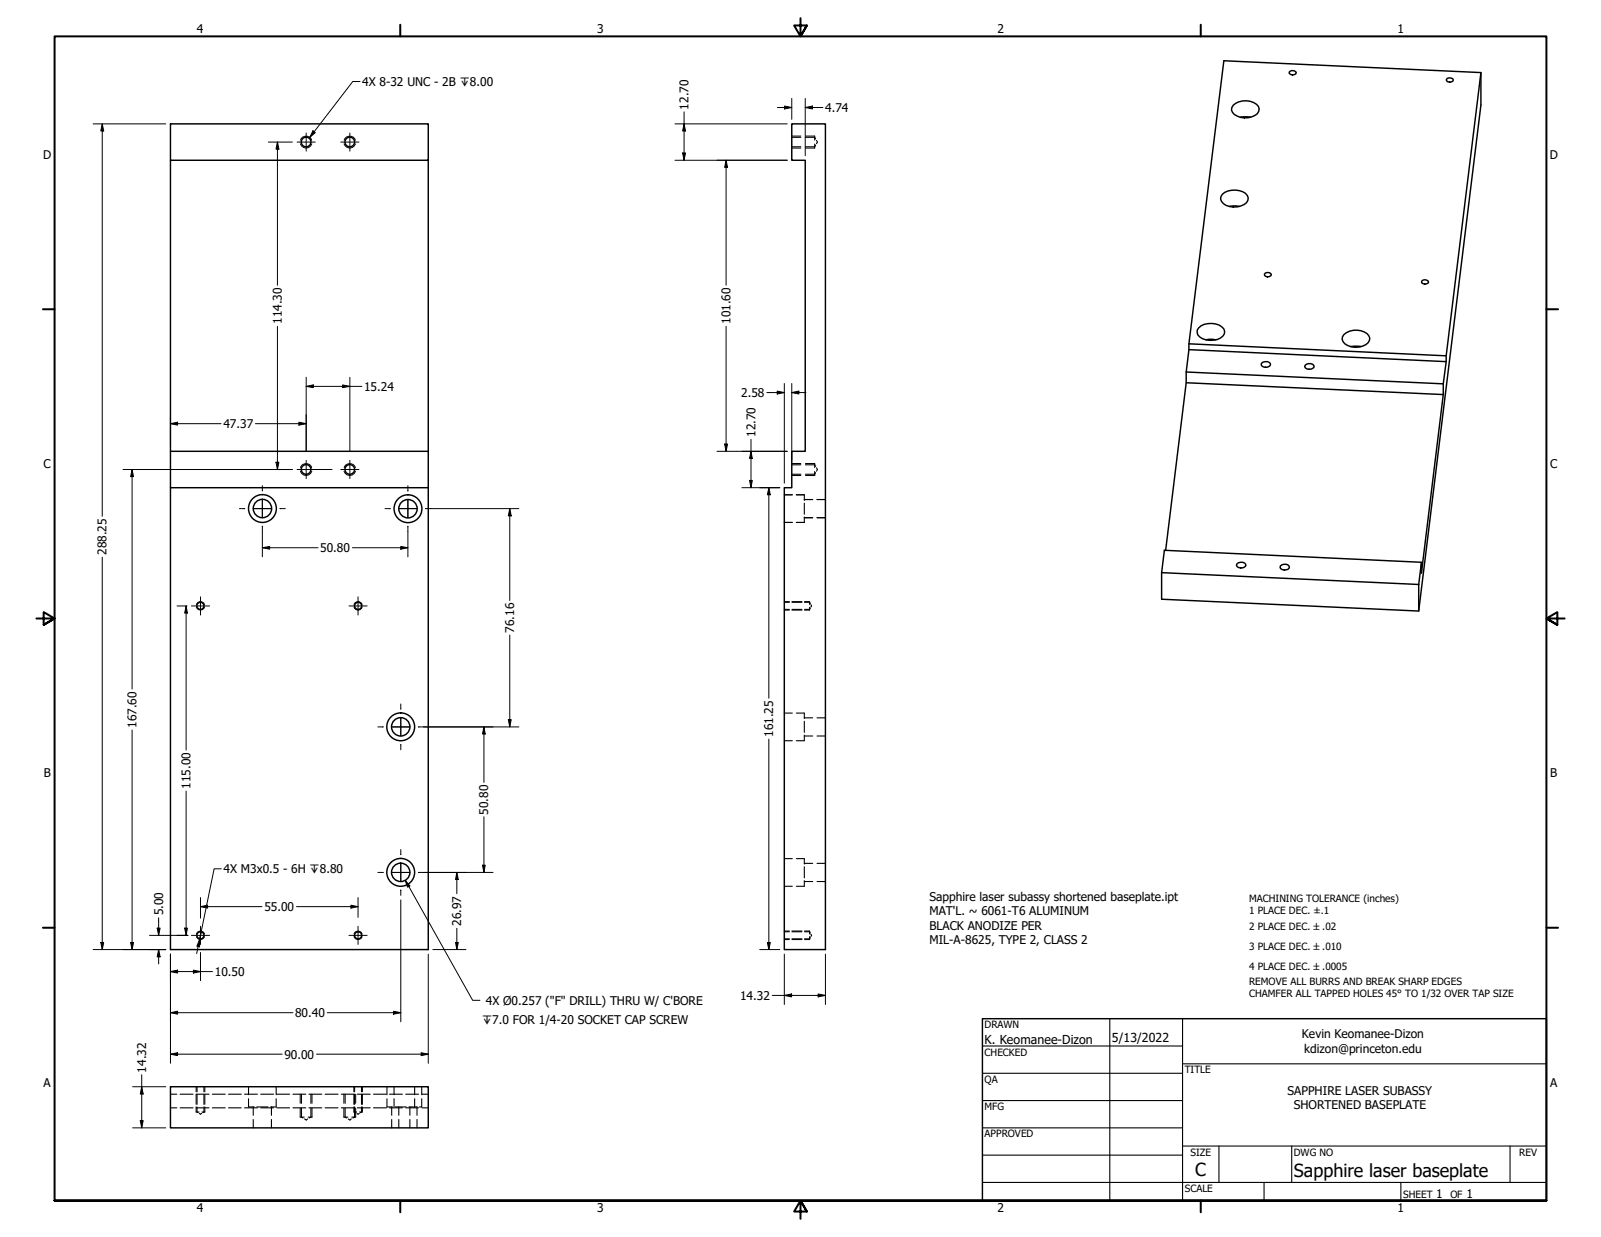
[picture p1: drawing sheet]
<svg xmlns="http://www.w3.org/2000/svg" width="559mm" height="432mm" viewBox="0 0 559 432" stroke-linecap="round" stroke-linejoin="round" font-family="sans-serif">
<!-- layer: Hidden Narrow (ANSI) -->
<g fill="none" stroke="#000" stroke-width=".35">
<path d="M104.8 50.2a2.1 2.1 0 0 0 2 1.5 2.1 2.1 0 0 0 2-1.5M104.9 49a2.02 2.02 0 0 1 1.9-1.5 2.02 2.02 0 0 1 2 1.5M120.1 50.2a2.1 2.1 0 0 0 2 1.5 2.1 2.1 0 0 0 2-1.5M120.1 49a2.02 2.02 0 0 1 2-1.5 2.02 2.02 0 0 1 1.9 1.5M276.4 51.7h3.1M276.4 47.5h3.1M281.1 51.7h3.3M281.1 47.5h3.3M104.8 164.5a2.1 2.1 0 0 0 2 1.5 2.1 2.1 0 0 0 2-1.5M104.9 163.3a2.02 2.02 0 0 1 1.9-1.5 2.02 2.02 0 0 1 2 1.5M120.1 164.5a2.1 2.1 0 0 0 2 1.5 2.1 2.1 0 0 0 2-1.5M120.1 163.3a2.02 2.02 0 0 1 2-1.5 2.02 2.02 0 0 1 1.9 1.5"/>
<path d="M276.4 166h3.1M276.4 161.8h3.1M281.1 166h3.3M281.1 161.8h3.3M68.6 212a1.47 1.47 0 0 0 1.4 1 1.47 1.47 0 0 0 1.4-1M68.6 211a1.47 1.47 0 0 1 1.4-1 1.47 1.47 0 0 1 1.4 1M123.6 212a1.47 1.47 0 0 0 1.4 1 1.47 1.47 0 0 0 1.4-1M123.6 211a1.47 1.47 0 0 1 1.4-1 1.47 1.47 0 0 1 1.4 1M273.7 213h1.8M273.7 210h1.8M276.4 213h3.5M276.4 210h3.5"/>
<path d="M280.8 213h1.8M280.8 210h1.8M68.6 327a1.47 1.47 0 0 0 1.4 1 1.47 1.47 0 0 0 1.4-1M68.6 326a1.47 1.47 0 0 1 1.4-1 1.47 1.47 0 0 1 1.4 1M123.6 327a1.47 1.47 0 0 0 1.4 1 1.47 1.47 0 0 0 1.4-1M123.6 326a1.47 1.47 0 0 1 1.4-1 1.47 1.47 0 0 1 1.4 1M273.7 328h1.8M273.7 325h1.8M276.4 328h3.5M276.4 325h3.5M280.8 328h1.8M280.8 325h1.8"/>
<path d="M68.5 379.3v1.8M71.5 379.3v1.8M123.5 379.3v1.8M126.5 379.3v1.8M68.5 382v3.5M68.5 386.4v1.8M71.5 382v3.5M71.5 386.4v1.8M104.8 382v3.1M104.8 386.8v3.2M108.9 382v3.1M108.9 386.8v3.2"/>
<path d="M120 382v3.1M120 386.8v3.2M123.5 382v3.5M123.5 386.4v1.8M124.1 382v3.1M124.1 386.8v3.2M126.5 382v3.5M126.5 386.4v1.8"/>
</g>
<!-- layer: Visible (ANSI) -->
<g fill="none" stroke="#000" stroke-width=".51">
<path d="M430.5 36.7a6.4 6.4 0 0 1 8.7 .4 2.61 2.61 0 0 1-2.3 3.7 6.1 6.1 0 0 1-6.8-1.6l-.3-.8 .2-.9zM450 25.2a1.5 1.5 0 0 1 2.4 .1 1.31 1.31 0 0 1-1.2 .9 1.31 1.31 0 0 1-1.2-1zM505.1 27.4a1.52 1.52 0 0 1 2.1 .5 1.26 1.26 0 0 1-1.2 .8 1.26 1.26 0 0 1-1.2-1zM516.9 25.3l-12.1 98.9v2l-89.8-4.2M59.5 43.2h90v12.7h-90zM59.5 55.9v101.6M149.5 55.9v275.6h-90v-161.3h90M276.4 43.2h11.7v288.3h-14.4v-161.3h2.7v-12.7h4.7v-101.6h-4.7zM432.9 40.9h3.5M426.6 67.9a6.4 6.4 0 0 1 8.8 .4 2.23 2.23 0 0 1-1.1 3.1 6.4 6.4 0 0 1-8-1.1l-.3-.8zM429.1 72.1l1.2-.2 2.3 .2M441.6 95.3a1.52 1.52 0 0 1 2.1 .5 1.26 1.26 0 0 1-1.2 .9 1.26 1.26 0 0 1-1.2-1z"/>
<path d="M496.5 97.9a1.57 1.57 0 0 1 2.1 .5 1.26 1.26 0 0 1-1.3 .8 1.26 1.26 0 0 1-1.1-1zM418.4 114.4a6.4 6.4 0 0 1 8.8 .4 2.24 2.24 0 0 1-1.2 3.2 6.7 6.7 0 0 1-7.9-1.1l-.2-1.7zM420.9 118.6l1.1-.2 2.4 .2M469.1 116.8a6.3 6.3 0 0 1 8.7 .4 2.23 2.23 0 0 1-1.1 3.1 6.4 6.4 0 0 1-7.9-1l-.4-.9 .2-.8zM414 133.6l-7.2 58.6M414 129.9l89.7 4.1M415 122l-1 7.9v3.7l89.7 4.1M415 122v-2l12.2-98.8 89.7 4.1v11.3l-21.7 176.7M415 120l89.8 4.2M440.3 126.8a2.2 2.2 0 0 1 3.1 .1v.5a1.92 1.92 0 0 1-3.2-.1zM455.5 127.5a1.79 1.79 0 0 1 3.2 .6 2.01 2.01 0 0 1-3.3-.1zM471.5 121h3.5"/>
<path d="M503.7 137.7l-7.6 62.3v-3.7l-89.7-4.2-1 7.8v9.3l89.8 4.1v-9.3M504.8 126.2l-1.1 7.8v3.7M149.5 157.5h-90v12.7M405.4 199.9l89.8 4.1M431.7 196.8a1.79 1.79 0 0 1 3.1 .7 2.01 2.01 0 0 1-3.3-.2zM446.9 197.5a1.77 1.77 0 0 1 1.8-.6 1.77 1.77 0 0 1 1.3 1.3 1.88 1.88 0 0 1-3.2-.2zM496.1 196.3l-.9 7.7M59.5 379.3h90v14.4h-90z"/>
<circle cx="106.8" cy="49.6" r="1.68"/>
<circle cx="122.1" cy="49.6" r="1.68"/>
<circle cx="91.6" cy="177.5" r="3.2"/>
<circle cx="91.6" cy="177.5" r="4.9"/>
<circle cx="106.8" cy="163.9" r="1.68"/>
<circle cx="122.1" cy="163.9" r="1.68"/>
<circle cx="142.4" cy="177.6" r="3.2"/>
<circle cx="142.4" cy="177.6" r="4.9"/>
<circle cx="69.9" cy="211.5" r="1.24"/>
<circle cx="125" cy="211.5" r="1.24"/>
<circle cx="139.9" cy="253.7" r="3.2"/>
<circle cx="139.9" cy="253.7" r="4.9"/>
<circle cx="139.9" cy="304.5" r="3.2"/>
<circle cx="139.9" cy="304.5" r="4.9"/>
<circle cx="69.9" cy="326.5" r="1.24"/>
<circle cx="125" cy="326.5" r="1.24"/>
</g>
<!-- layer: Hidden (ANSI) -->
<g fill="none" stroke="#000" stroke-width=".38">
<path d="M276.4 51.2h3.1M276.4 47.9h3.1M281.1 47.9h3.3l.3 .6M284.4 47.5v1.4M284.4 50.3v1.4M284.7 50.7l-.3 .5h-3.3M285 49l.3 .6-.3 .6M273.7 172.7h2.8M276.4 165.5h3.1M276.4 162.2h3.1M277.9 172.7h2.8v2M280.7 175.6v3.9"/>
<path d="M280.7 174.4h3M281.1 162.2h3.3l.3 .6M284.4 161.8v1.4M284.4 164.6v1.4M284.7 165l-.3 .5h-3.3M285 163.3l.3 .6-.3 .6M285.2 174.4h2.9M273.7 182.4h2.8M280.7 180.5v1.9h-2.8M280.7 180.7h3M285.2 180.7h2.9M273.7 212.7h1.8"/>
<path d="M273.7 210.2h1.8M276.4 212.7h3.5M276.4 210.2h3.5M280.8 210.2h1.8l.2 .5M282.6 210v1M282.6 212v1M282.8 212.3l-.2 .4h-1.8M283 211.1l.3 .4-.3 .4M273.7 258.6h2.8M273.7 248.9h2.8M277.9 248.9h2.8v1.9M280.7 251.8v3.9"/>
<path d="M280.7 256.6v2h-2.8M280.7 256.9h3M280.7 250.6h3M285.2 256.9h2.9M285.2 250.6h2.9M273.7 299.7h2.8M277.9 299.7h2.8v1.9M273.7 309.4h2.8M280.7 302.6v3.9M280.7 307.4v2h-2.8M280.7 307.7h3M280.7 301.4h3"/>
<path d="M285.2 307.7h2.9M285.2 301.4h2.9M273.7 327.7h1.8M273.7 325.2h1.8M276.4 327.7h3.5M276.4 325.2h3.5M280.8 325.2h1.8l.2 .5M282.6 325v1M282.6 327v1M282.8 327.3l-.2 .4h-1.8M283 326.1l.3 .4-.3 .4M68.8 379.3v1.8"/>
<path d="M71.2 379.3v1.8M86.7 379.3v2.8M96.4 379.3v2.8M123.8 379.3v1.8M126.2 379.3v1.8M135.1 379.3v2.8M137.5 379.3v2.8M144.7 379.3v2.8M147.2 379.3v2.8M59.5 386.7h2.2M59.5 382h2.2M62.9 386.7h4.5"/>
<path d="M62.9 382h4.5M68.5 386.7h4.5M68.5 382h4.5M68.5 388.2h1M68.8 386.4v1.8l.4 .2M68.8 382v3.5M69.6 388.7l.4 .2 .4-.2M70.5 388.2h1M71.2 386.4v1.8l-.4 .2M71.2 382v3.5M74.1 386.7h4.5M74.1 382h4.5"/>
<path d="M79.8 386.7h4.4M79.8 382h4.4M85.3 386.7h4.6M85.3 382h4.6M86.7 383.5v2.9h2M88.4 386.4v2.9M88.4 390.8v2.9M89.7 386.4h3.8M91 386.7h4.5M91 382h4.5M94.7 386.4v2.9M94.7 390.8v2.9"/>
<path d="M96.4 383.5v2.9h-1.9M96.6 386.7h4.5M96.6 382h4.5M102.2 386.7h4.5M102.2 382h4.5M104.8 390h1.4M105.2 386.8v3.2l.5 .3M105.2 382v3.1M106.3 390.6l.6 .4 .5-.4M107.6 390h1.3M107.8 386.7h4.5M107.8 382h4.5"/>
<path d="M108.5 386.8v3.2l-.6 .3M108.5 382v3.1M113.5 386.7h4.5M113.5 382h4.5M119.1 386.7h4.5M119.1 382h4.5M120 390h1.4M120.5 386.8v3.2l.5 .3M120.5 382v3.1M121.5 390.6l.6 .4 .5-.4M122.8 390h1.3M123.5 388.2h1"/>
<path d="M123.8 388.2l.3 .2M123.8 382v3.5M123.8 386.4v3.6l-.6 .3M124.6 388.7l.4 .2 .4-.2M124.7 386.7h4.5M124.7 382h4.5M125.5 388.2h1M126.2 386.4v1.8l-.4 .2M126.2 382v3.5M130.4 386.7h4.5M130.4 382h4.5M135.1 383.5v2.9h1.9"/>
<path d="M136 386.7h4.5M136 382h4.5M136.7 386.4v2.9M136.7 390.8v2.9M137.5 383.5v2.9M137.9 386.4h3.9M139.2 386.4v2.9M139.2 390.8v2.9M141.6 386.7h4.5M141.6 382h4.5M142.7 386.4h2.8v2.9M143.1 386.4v2.9"/>
<path d="M143.1 390.8v2.9M144.7 383.5v2.9M145.5 390.8v2.9M147.2 383.5v2.9h-.8M147.3 386.7h2.2M147.3 382h2.2"/>
</g>
<circle cx="280.7" cy="172.7" r=".19" fill="#000"/>
<!-- layer: Border (ANSI) -->
<g fill="none" stroke="#000" stroke-width=".7">
<path d="M139.7 8.6v4.1M279.4 6.3v6.4l-2.2-3.8h4.4l-2.2 3.8 2.2-3.8M419.1 8.6v4.1M15 107.9h4M539.8 107.9h4M12.7 215.9h6.3l-3.8-2.2v4.4l3.8-2.2-3.8 2.2M546.1 215.9h-6.3l3.8-2.2v4.4l-3.8-2.2 3.8 2.2M15 323.8h4M539.8 323.8h4M19 419.1v-406.4h520.8v406.4h-520.8h520.8M139.7 419.1v4.1M419.1 419.1v4.1"/>
<path d="M281.6 422.9l-2.2-3.8 2.2 3.8h-4.4l2.2-3.8v6.3"/>
</g>
<!-- layer: Title (ANSI) -->
<g fill="none" stroke="#000" stroke-width=".38">
<path d="M387.3 355.6v63.5M412.7 355.6v63.5M342.9 365.1h69.8M342.9 374.6h69.8M412.7 371.3h127.1M342.9 384.2h69.8M342.9 393.7h69.8M342.9 412.7h196.9M342.9 403.2h69.8M412.7 400h127.1M425.4 400v12.7M441.2 412.7v6.4"/>
<path d="M450.8 400v12.7M488.9 412.7v6.4M527 400v12.7"/>
</g>
<path d="M342.9 355.6h196.9v63.5h-196.9z" fill="none" stroke="#000" stroke-width=".51"/>
<!-- layer: Center Mark (ANSI) -->
<g fill="none" stroke="#000" stroke-width=".35">
<path d="M103.7 49.6h6.3M106.9 46.4v6.4M118.9 49.6h6.4M122.1 46.4v6.4M83.6 177.5h1.8M88.4 177.5h6.3M91.6 169.5v1.8M91.6 174.4v6.3M97.7 177.5h1.9M103.7 163.9h6.3M104.5 163.9h11.4M106.9 160.7v6.4"/>
<path d="M118.9 163.9h6.4M122.1 160.7v6.4M134.4 177.5h1.8M139.2 177.5h6.3M142.4 169.5v1.9M142.4 174.4v6.3M148.5 177.5h1.9M91.6 183.7v1.8M142.4 183.7v1.8M66.8 211.5h6.4M70 208.3v6.4M121.8 211.5h6.3"/>
<path d="M125 208.3v6.4M131.9 253.7h1.8M136.7 253.7h6.4M139.9 245.7v1.8M139.9 250.6v6.3M139.9 259.9v1.8M146 253.7h1.9M139.9 296.5v1.8M131.9 304.5h1.8M136.7 304.5h6.4M139.9 301.4v6.3M139.9 310.7v1.8"/>
<path d="M146 304.5h1.9M66.8 326.5h6.4M70 323.3v6.4M121.8 326.5h6.3M125 323.3v6.4"/>
</g>
<!-- layer: Symbol (ANSI) -->
<path d="M125.7 28.4h-2.6l-15 19.5M109.2 45.7l.8 .6-1.9 1.6zM77.2 303.3h-2.5l-5 24.7M141.4 307.3l1.7 1.9-.9 .5zM141.4 307.3l23.6 41.9h2.5M69.7 328v2.5l-1-.2zM70.3 325l-1.7 7.9" fill="none" stroke="#000" stroke-width=".35"/>
<g fill="#000">
<path d="M109.2 45.7l.8 .6-1.9 1.6z" fill-rule="evenodd"/>
<path d="M141.4 307.3l1.7 1.9-.9 .5z" fill-rule="evenodd"/>
<path d="M69.7 328v2.5l-1-.2z" fill-rule="evenodd"/>
</g>
<!-- layer: Dimension (ANSI) -->
<g fill="none" stroke="#000" stroke-width=".35">
<path d="M238.8 39.1v16.8M271.3 37.5h5.1M273.8 37l2.6 .5-2.6 .5zM276.4 34.4v7.3M281.1 37.5l2.5-.5v1zM281.1 37.5h6.1M281.1 34.4v20M32.5 43.2h25.3M35.7 43.2l.5 2.5h-1zM35.7 43.2v137M93.7 49.6h8.3M96.8 49.6l.5 2.5h-1z"/>
<path d="M96.8 49.6v50M235.6 43.2h39.2M235.6 55.9h39.2M238.3 53.4h1l-.5 2.5zM238.8 43.2l.5 2.5h-1zM253.4 55.9l.5 2.5h-1zM253.4 55.9v43.7M96.8 113.9v50M253.4 113.9v43.6M106.9 134.9l2.4-.5v.9zM106.9 134.9h19.4M106.9 131.7v25.8"/>
<path d="M119.6 134.4l2.5 .5-2.5 .4zM122.1 131.7v25.8M267.7 137h6M271.3 136.5l2.4 .5-2.4 .5zM273.7 133.9v34.8M276.4 137l2.4-.5v1zM276.4 137h4.9M276.4 133.9v26.8M59.5 147.9l2.5-.5v1zM59.5 144.7v11.3M59.5 147.9h17.7M89.2 147.9h17.7"/>
<path d="M104.3 147.4l2.6 .5-2.6 .5zM250.3 157.5h24.5M252.9 155h1l-.5 2.5zM262.1 157.5l.5 2.5h-1zM262.1 153.4v16.8M42.9 163.9h59.1M46.1 163.9l.5 2.5h-1zM46.1 163.9v76.6M96.3 161.4h1l-.5 2.5zM150.4 177.5h30.7M177.9 177.5l.5 2.6h-1zM177.9 177.5v32.1"/>
<path d="M259 170.2h13.2M261.6 167.7h1l-.5 2.5zM268.4 170.2l.5 2.5h-1.1zM268.4 170.2v73.5M35.7 194.5v137M91.6 191.2l2.5-.4v.9zM91.6 191.2h19.4M91.6 185.5v8.9M123 191.2h19.4M139.9 190.8l2.5 .4-2.5 .5zM142.4 185.5v8.9M61.8 211.5h3.5"/>
<path d="M65 211.5l.4 2.5h-.9zM65 211.5v50.3M177.9 221.7v32M46.1 254.8v76.7M147.9 253.7h33.2M168.9 253.7l.5 2.5h-1zM168.9 253.7v19.4M177.4 251.2h1l-.5 2.5zM268.4 258v73.5M65 276.2v50.3M168.9 285.1v19.4M70 316.5l2.5-.5v1z"/>
<path d="M70 313.3v7.2M70 316.5h21.4M103.5 316.5h21.5M122.5 316l2.5 .5-2.5 .5zM125 313.3v6.9M139.9 314.1v42.6M147.9 304.5h24.2M159.4 304.5l.6 2.5h-1zM159.4 304.5v7.5M168.4 302h1l-.5 2.5zM32.5 331.5h25.3M35.2 329h1l-.5 2.5z"/>
<path d="M45.6 329h1l-.5 2.5zM52.2 326.5h13.4M54.9 324h1l-.5 2.5zM55.4 331.5l.5 2.5h-1zM55.4 320.4v6.1M55.4 331.5v5M59.5 339.2l2.5-.6v1.1zM59.5 333.1v38.1M59.5 339.2h14.7M64.5 324h.9l-.4 2.5zM67.5 338.6l2.5 .6-2.5 .5zM70 332.5v9.8"/>
<path d="M149.5 333.1v38.1M151.1 331.5h11.5M159 329h1l-.6 2.5zM159.4 324v7.5M265.2 331.5h7M267.8 329h1.1l-.5 2.5zM273.7 333.1v17.5M288.1 333.1v17.5M59.5 353.5l2.5-.5v1zM59.5 353.5h42.7M114.2 353.5h25.7M137.4 353l2.5 .5-2.5 .5z"/>
<path d="M269.6 347.5h18.5M273.7 347.5l2.6-.5v1zM285.6 347l2.5 .5-2.5 .5zM46.3 379.3h11.5M49.5 379.3l.5 2.6h-1zM49.5 375.2v18.5M59.5 368l2.5-.5v1zM59.5 368h39M110.5 368h39M147 367.5l2.5 .5-2.5 .5zM46.3 393.7h11.5M49 391.2h1l-.5 2.5z"/>
</g>
<g fill="#000">
<path d="M273.8 37l2.6 .5-2.6 .5z" fill-rule="evenodd"/>
<path d="M281.1 37.5l2.5-.5v1z" fill-rule="evenodd"/>
<path d="M35.7 43.2l.5 2.5h-1z" fill-rule="evenodd"/>
<path d="M96.8 49.6l.5 2.5h-1z" fill-rule="evenodd"/>
<path d="M238.3 53.4h1l-.5 2.5z" fill-rule="evenodd"/>
<path d="M238.8 43.2l.5 2.5h-1z" fill-rule="evenodd"/>
<path d="M253.4 55.9l.5 2.5h-1z" fill-rule="evenodd"/>
<path d="M106.9 134.9l2.4-.5v.9z" fill-rule="evenodd"/>
<path d="M119.6 134.4l2.5 .5-2.5 .4z" fill-rule="evenodd"/>
<path d="M271.3 136.5l2.4 .5-2.4 .5z" fill-rule="evenodd"/>
<path d="M276.4 137l2.4-.5v1z" fill-rule="evenodd"/>
<path d="M59.5 147.9l2.5-.5v1z" fill-rule="evenodd"/>
<path d="M104.3 147.4l2.6 .5-2.6 .5z" fill-rule="evenodd"/>
<path d="M252.9 155h1l-.5 2.5z" fill-rule="evenodd"/>
<path d="M46.1 163.9l.5 2.5h-1z" fill-rule="evenodd"/>
<path d="M96.3 161.4h1l-.5 2.5z" fill-rule="evenodd"/>
<path d="M261.6 167.7h1l-.5 2.5z" fill-rule="evenodd"/>
<path d="M262.1 157.5l.5 2.5h-1z" fill-rule="evenodd"/>
<path d="M268.4 170.2l.5 2.5h-1.1z" fill-rule="evenodd"/>
<path d="M91.6 191.2l2.5-.4v.9z" fill-rule="evenodd"/>
<path d="M139.9 190.8l2.5 .4-2.5 .5z" fill-rule="evenodd"/>
<path d="M177.9 177.5l.5 2.6h-1z" fill-rule="evenodd"/>
<path d="M65 211.5l.4 2.5h-.9z" fill-rule="evenodd"/>
<path d="M168.9 253.7l.5 2.5h-1z" fill-rule="evenodd"/>
<path d="M177.4 251.2h1l-.5 2.5z" fill-rule="evenodd"/>
<path d="M70 316.5l2.5-.5v1z" fill-rule="evenodd"/>
<path d="M122.5 316l2.5 .5-2.5 .5z" fill-rule="evenodd"/>
<path d="M159.4 304.5l.6 2.5h-1z" fill-rule="evenodd"/>
<path d="M168.4 302h1l-.5 2.5z" fill-rule="evenodd"/>
<path d="M35.2 329h1l-.5 2.5z" fill-rule="evenodd"/>
<path d="M45.6 329h1l-.5 2.5z" fill-rule="evenodd"/>
<path d="M54.9 324h1l-.5 2.5z" fill-rule="evenodd"/>
<path d="M55.4 331.5l.5 2.5h-1z" fill-rule="evenodd"/>
<path d="M59.5 339.2l2.5-.6v1.1z" fill-rule="evenodd"/>
<path d="M64.5 324h.9l-.4 2.5z" fill-rule="evenodd"/>
<path d="M67.5 338.6l2.5 .6-2.5 .5z" fill-rule="evenodd"/>
<path d="M159 329h1l-.6 2.5z" fill-rule="evenodd"/>
<path d="M267.8 329h1.1l-.5 2.5z" fill-rule="evenodd"/>
<path d="M59.5 353.5l2.5-.5v1z" fill-rule="evenodd"/>
<path d="M137.4 353l2.5 .5-2.5 .5z" fill-rule="evenodd"/>
<path d="M273.7 347.5l2.6-.5v1z" fill-rule="evenodd"/>
<path d="M285.6 347l2.5 .5-2.5 .5z" fill-rule="evenodd"/>
<path d="M59.5 368l2.5-.5v1z" fill-rule="evenodd"/>
<path d="M147 367.5l2.5 .5-2.5 .5z" fill-rule="evenodd"/>
<path d="M49 391.2h1l-.5 2.5z" fill-rule="evenodd"/>
<path d="M49.5 379.3l.5 2.6h-1z" fill-rule="evenodd"/>
</g>
<g font-size="6.3">
<text x="417.2" y="410.6">C</text>
<text x="451.6" y="410.7">Sapphire laser baseplate</text>
</g>
<g font-size="4.3">
<text x="343.7" y="364.3">K. Keomanee-Dizon</text>
<text x="388.1" y="363.7">5/13/2022</text>
</g>
<g font-size="4.2">
<text x="68.7" y="11.7">4</text>
<text x="208.4" y="11.7">3</text>
<text x="348.1" y="11.7">2</text>
<text x="487.8" y="11.7">1</text>
<text x="126.4" y="30">4X 8-32 UNC - 2B ↧8.00</text>
<text x="240.3" y="38.2" transform="rotate(-90 240.3 38.2)">12.70</text>
<text x="288" y="39.1">4.74</text>
<text x="15.1" y="55.5">D</text>
<text x="540.9" y="55.5">D</text>
<text x="98.4" y="113.1" transform="rotate(-90 98.4 113.1)">114.30</text>
<text x="255" y="113.1" transform="rotate(-90 255 113.1)">101.60</text>
<text x="127.1" y="136.4">15.24</text>
<text x="258.7" y="138.6">2.58</text>
<text x="78" y="149.4">47.37</text>
<text x="263.7" y="152.5" transform="rotate(-90 263.7 152.5)">12.70</text>
<text x="15.2" y="163.4">C</text>
<text x="541" y="163.4">C</text>
<text x="37.2" y="193.7" transform="rotate(-90 37.2 193.7)">288.25</text>
<text x="111.8" y="192.7">50.80</text>
<text x="179.5" y="220.9" transform="rotate(-90 179.5 220.9)">76.16</text>
<text x="47.6" y="254.1" transform="rotate(-90 47.6 254.1)">167.60</text>
<text x="269.9" y="257.2" transform="rotate(-90 269.9 257.2)">161.25</text>
<text x="15.3" y="271.4">B</text>
<text x="66.5" y="275.3" transform="rotate(-90 66.5 275.3)">115.00</text>
<text x="541.1" y="271.4">B</text>
<text x="170.4" y="284.4" transform="rotate(-90 170.4 284.4)">50.80</text>
<text x="78" y="304.8">4X M3x0.5 - 6H ↧8.80</text>
<text x="324.4" y="314.5">Sapphire laser subassy shortened baseplate.ipt</text>
<text x="56.9" y="319.5" transform="rotate(-90 56.9 319.5)">5.00</text>
<text x="92.3" y="318">55.00</text>
<text x="161" y="323.2" transform="rotate(-90 161 323.2)">26.97</text>
<text x="324.4" y="319.5">MAT'L. ~ 6061-T6 ALUMINUM</text>
<text x="324.4" y="324.5">BLACK ANODIZE PER</text>
<text x="324.4" y="329.6">MIL-A-8625, TYPE 2, CLASS 2</text>
<text x="75" y="340.7">10.50</text>
<text x="169.6" y="350.8">4X Ø0.257 (&quot;F&quot; DRILL) THRU W/ C'BORE</text>
<text x="258.3" y="349">14.32</text>
<text x="103" y="355">80.40</text>
<text x="454.4" y="362.4">Kevin Keomanee-Dizon</text>
<text x="99.3" y="369.5">90.00</text>
<text x="455.2" y="367.4">kdizon@princeton.edu</text>
<text x="51" y="374.4" transform="rotate(-90 51 374.4)">14.32</text>
<text x="15.2" y="379.3">A</text>
<text x="449.4" y="382.2">SAPPHIRE LASER SUBASSY</text>
<text x="541" y="379.3">A</text>
<text x="451.5" y="387.2">SHORTENED BASEPLATE</text>
<text x="501.3" y="418.3">1</text>
<text x="511.8" y="418.3">1</text>
<text x="68.7" y="423.2">4</text>
<text x="208.4" y="423.2">3</text>
<text x="348.1" y="423.2">2</text>
<text x="487.8" y="423.2">1</text>
</g>
<text font-size="3.9" x="168.3" y="357.5">↧7.0 FOR 1/4-20 SOCKET CAP SCREW</text>
<g font-size="3.5">
<text x="436" y="314.7">MACHINING TOLERANCE (inches)</text>
<text x="436" y="318.9">1 PLACE DEC. ±.1</text>
<text x="436" y="324.8">2 PLACE DEC. ±.02</text>
<text x="436" y="331.7">3 PLACE DEC. ±.010</text>
<text x="436" y="338.6">4 PLACE DEC. ±.0005</text>
<text x="436" y="343.9">REMOVE ALL BURRS AND BREAK SHARP EDGES</text>
<text x="436" y="348">CHAMFER ALL TAPPED HOLES 45° TO 1/32 OVER TAP SIZE</text>
<text x="343.7" y="358.9">DRAWN</text>
<text x="343.7" y="368.5">CHECKED</text>
<text x="413.5" y="374.6">TITLE</text>
<text x="343.7" y="378">QA</text>
<text x="343.7" y="387.5">MFG</text>
<text x="343.7" y="397.1">APPROVED</text>
<text x="415.5" y="403.4">SIZE</text>
<text x="451.6" y="403.4">DWG NO</text>
<text x="530.3" y="403.4">REV</text>
<text x="413.5" y="416.1">SCALE</text>
<text x="489.7" y="418.3">SHEET</text>
<text x="506.2" y="418.3">OF</text>
</g>
</svg>
